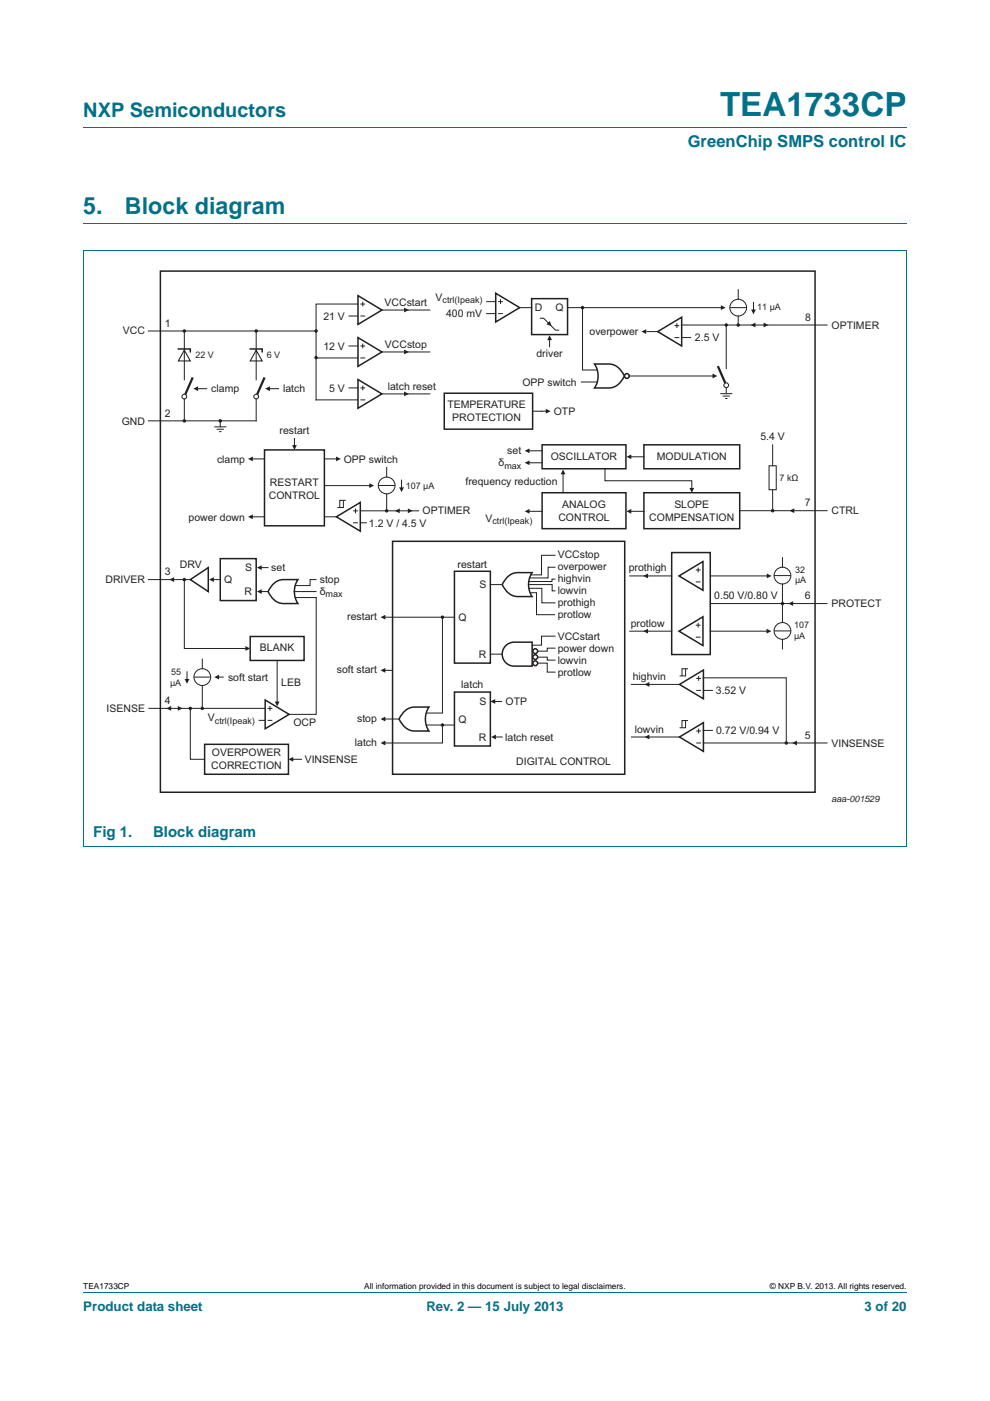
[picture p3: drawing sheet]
<svg xmlns="http://www.w3.org/2000/svg" width="210mm" height="297mm" viewBox="0 0 210 297" stroke-linecap="round" stroke-linejoin="round" font-family="sans-serif">
<path d="M17.7 27h174.6M17.6 53.1h174.7M17.7 47.4h174.6M17.7 53.1v126.4M192.3 53.1v126.4M17.6 179.5h174.7M17.7 273.9h174.6" fill="none" stroke="#00718a" stroke-width=".21"/>
<path d="M115 94.3h17.8v5.1h-17.8zM136.6 94.3h20.3v5.1h-20.3zM115 104.5h17.8v7.6h-17.8zM136.6 104.5h20.3v7.6h-20.3zM53.1 135h11.4v5h-11.4zM43.4 157.8h17.8v6.4h-17.8zM56.2 148.4l5.1 3.1-5.1 3z" fill="none" stroke="#231f20" stroke-width=".32"/>
<path d="M67 126.7l.1 24.8h-5.8M40.4 150.2h15.8M55 152.7h1.2M56.8 150.2h1M56.8 152.7h1M57.3 149.7v1M58.8 140v9.1" fill="none" stroke="#231f20" stroke-width=".21"/>
<circle cx="40.4" cy="150.2" r=".25" fill="#231f20"/>
<circle cx="40.4" cy="150.2" r=".25" fill="none" stroke="#231f20" stroke-width=".22"/>
<circle cx="39.1" cy="122.9" r=".25" fill="#231f20"/>
<circle cx="39.1" cy="122.9" r=".25" fill="none" stroke="#231f20" stroke-width=".22"/>
<circle cx="93.8" cy="153.7" r=".25" fill="#231f20"/>
<circle cx="93.8" cy="153.7" r=".25" fill="none" stroke="#231f20" stroke-width=".22"/>
<circle cx="93.8" cy="130.9" r=".25" fill="#231f20"/>
<circle cx="93.8" cy="130.9" r=".25" fill="none" stroke="#231f20" stroke-width=".22"/>
<circle cx="39.1" cy="89.2" r=".25" fill="#231f20"/>
<circle cx="39.1" cy="89.2" r=".25" fill="none" stroke="#231f20" stroke-width=".22"/>
<circle cx="46.7" cy="89.2" r=".25" fill="#231f20"/>
<circle cx="46.7" cy="89.2" r=".25" fill="none" stroke="#231f20" stroke-width=".22"/>
<circle cx="39.1" cy="70.2" r=".25" fill="#231f20"/>
<circle cx="39.1" cy="70.2" r=".25" fill="none" stroke="#231f20" stroke-width=".22"/>
<circle cx="67" cy="70.2" r=".25" fill="#231f20"/>
<circle cx="67" cy="70.2" r=".25" fill="none" stroke="#231f20" stroke-width=".22"/>
<circle cx="123.6" cy="65.2" r=".25" fill="#231f20"/>
<circle cx="123.6" cy="65.2" r=".25" fill="none" stroke="#231f20" stroke-width=".22"/>
<circle cx="67" cy="75.8" r=".25" fill="#231f20"/>
<circle cx="67" cy="75.8" r=".25" fill="none" stroke="#231f20" stroke-width=".22"/>
<circle cx="54.3" cy="70.2" r=".25" fill="#231f20"/>
<circle cx="54.3" cy="70.2" r=".25" fill="none" stroke="#231f20" stroke-width=".22"/>
<path d="M56.1 95.4h12.7v16.1h-12.7zM94.2 83.4h18.8v7.6h-18.8zM46.7 118.4h7.6v8.9h-7.6zM71.3 109.6l5.1-3.1v6.1zM40.4 122.9l3.8-2.6v5.1zM58 123.8a3 3 0 0 1 2.2-.9h3a4.6 4.6 0 0 0 0 5.1h-3a3.7 3.7 0 0 1-3.3-2.6z" fill="none" stroke="#231f20" stroke-width=".32"/>
<g fill="none" stroke="#231f20" stroke-width=".21">
<path d="M53.2 97.3h2.9M62.5 92.9v1.9M82 99.1v2.1M53.2 109.6h2.9M68.8 109.6h2.5M68.8 103h9.8M74.9 108.3h1M74.9 110.8h1M75.4 107.8v1M76.4 108.3h12.4M76.4 110.8h1.3M80.2 102.9h3.6"/>
<path d="M82 104.7v3.6M31.5 122.9h8.9M39.1 122.9v14.6h13.3M44.8 122.9h1.7M55 120.3h1.9M55.2 125.4h1.7M62.4 125.4h4.6M62.6 126.7h4.4M67 122.9h-1.2v1.3h-3.2"/>
<circle cx="82" cy="102.9" r="1.78"/>
</g>
<circle cx="82" cy="108.3" r=".25" fill="#231f20"/>
<circle cx="82" cy="108.3" r=".25" fill="none" stroke="#231f20" stroke-width=".22"/>
<path d="M31.5 70.2h35.5M31.5 89.2h22.8" fill="none" stroke="#231f20" stroke-width=".21"/>
<path d="M84.7 103.3h1l-.5 1z" fill="#231f20"/>
<path d="M85.2 101.8v1.9" fill="none" stroke="#231f20" stroke-width=".21"/>
<path d="M132.9 96.8l1-.5v1.1z" fill="#231f20"/>
<path d="M133.5 96.8h3.1" fill="none" stroke="#231f20" stroke-width=".21"/>
<path d="M132.9 108.4l1-.5v1z" fill="#231f20"/>
<path d="M133.5 108.4h3.1M156.9 108.3h18.5" fill="none" stroke="#231f20" stroke-width=".21"/>
<path d="M111.3 95.6l1-.5v1z" fill="#231f20"/>
<path d="M111.9 95.6h3.1" fill="none" stroke="#231f20" stroke-width=".21"/>
<path d="M111.3 98.1l1-.5v1z" fill="#231f20"/>
<path d="M111.9 98.1h3.1" fill="none" stroke="#231f20" stroke-width=".21"/>
<path d="M111.3 108.4l1-.5v1z" fill="#231f20"/>
<path d="M111.9 108.4h3.1" fill="none" stroke="#231f20" stroke-width=".21"/>
<g fill="#231f20">
<path d="M80.7 130.9l1-.5v1z"/>
<path d="M80.7 142.1l1-.5v1z"/>
<path d="M80.7 152.4l1-.5v1.1z"/>
<path d="M80.7 157.5l1-.5v1z"/>
<path d="M119.4 99.5l.5 1.1h-1z"/>
</g>
<path d="M119.4 100.2v4.3" fill="none" stroke="#231f20" stroke-width=".21"/>
<path d="M146.2 103.5h1l-.5 1z" fill="#231f20"/>
<path d="M128.3 99.4v2.5h18.4v1.9" fill="none" stroke="#231f20" stroke-width=".21"/>
<path d="M61.9 94.4h1.1l-.5 1z" fill="#231f20"/>
<path d="M116.6 71.7v1.9" fill="none" stroke="#231f20" stroke-width=".21"/>
<g fill="#231f20">
<path d="M116.6 71.1l.5 1h-1z"/>
<path d="M85.7 65.2l1 .5-1 .5z"/>
<path d="M85.7 74.1l1 .5-1 .5z"/>
<path d="M85.7 83l1 .5-1 .5z"/>
<path d="M52.6 97.3l1-.5v1z"/>
<path d="M54.5 125.4l1-.5v1z"/>
<path d="M54.5 120.3l1-.5v1.1z"/>
</g>
<path d="M96.4 121.1h7.6v19.5h-7.6zM107.7 122.3a3 3 0 0 1 2.1-.9h3.1a4.6 4.6 0 0 0 0 5.1h-3.1a3.7 3.7 0 0 1-3.3-2.6zM96.4 146.7h7.6v11.5h-7.6z" fill="none" stroke="#231f20" stroke-width=".32"/>
<path d="M114.9 117.7h2.8M81.4 130.9h15M104 123.9h2.5M114.1 139.3h2v.7h1.6M117.7 137.4h-1.6v.7h-2.1M117.7 134.9h-2.8v1.9h-2M104.9 156.3h1.6M114.1 140.6h2v1.9h1.6" fill="none" stroke="#231f20" stroke-width=".21"/>
<path d="M104.2 156.3l1-.5v1z" fill="#231f20"/>
<path d="M104.7 148.7h1.7" fill="none" stroke="#231f20" stroke-width=".21"/>
<g fill="#231f20">
<path d="M104 148.7l1-.5v1z"/>
<path d="M61.2 161l1-.5v1z"/>
<path d="M44.3 122.9l1.1-.5v1z"/>
<path d="M52.1 137l1 .5-1 .5z"/>
<path d="M58.3 148.7h1l-.5 1.1z"/>
<path d="M52.6 109.6l1-.5v1z"/>
</g>
<path d="M113 87.2h3.1" fill="none" stroke="#231f20" stroke-width=".21"/>
<path d="M115.8 86.7l1 .5-1 .5z" fill="#231f20"/>
<path d="M112.8 63.3h7.6v7.6h-7.6z" fill="none" stroke="#231f20" stroke-width=".32"/>
<g fill="#231f20">
<path d="M86.5 107.8l1 .5-1 .5z"/>
<path d="M83.8 108.3l1-.5v1z"/>
</g>
<g fill="none" stroke="#231f20" stroke-width=".21">
<path d="M144.5 68.9h30.9M154.8 65.2h3.6M156.6 61.4v2M156.6 67v1.9"/>
<circle cx="156.6" cy="65.2" r="1.78"/>
</g>
<circle cx="156.6" cy="68.9" r=".25" fill="#231f20"/>
<circle cx="156.6" cy="68.9" r=".25" fill="none" stroke="#231f20" stroke-width=".22"/>
<circle cx="154" cy="68.9" r=".25" fill="#231f20"/>
<circle cx="154" cy="68.9" r=".25" fill="none" stroke="#231f20" stroke-width=".22"/>
<path d="M159.3 65.6h1l-.5 1z" fill="#231f20"/>
<path d="M159.8 64.1v1.9" fill="none" stroke="#231f20" stroke-width=".21"/>
<g fill="#231f20">
<path d="M162 68.4l1 .5-1 .5z"/>
<path d="M152.9 64.7l1 .5-1 .5z"/>
<path d="M151.1 79.2l1 .5-1 .5z"/>
<path d="M159.2 68.9l1-.5v1z"/>
<path d="M136 70.3l1.1-.5v1z"/>
<path d="M78.3 102.5l1 .5-1 .5z"/>
<path d="M37.7 149.7l1 .5-1 .5z"/>
<path d="M35.3 150.2l1-.5v1z"/>
<path d="M35.9 122.9l1-.5v1z"/>
</g>
<g fill="none" stroke="#231f20" stroke-width=".21">
<path d="M42.9 139.7v2.1M41.1 143.6h3.6M42.9 145.3v4.9"/>
<circle cx="42.9" cy="143.6" r="1.78"/>
</g>
<circle cx="42.9" cy="150.2" r=".25" fill="#231f20"/>
<circle cx="42.9" cy="150.2" r=".25" fill="none" stroke="#231f20" stroke-width=".22"/>
<path d="M39.2 144h1l-.5 1z" fill="#231f20"/>
<path d="M39.7 142.4v1.9" fill="none" stroke="#231f20" stroke-width=".21"/>
<path d="M45.4 143.6l1.1-.5v1z" fill="#231f20"/>
<path d="M46.1 143.6h1.3" fill="none" stroke="#231f20" stroke-width=".21"/>
<path d="M41 82.4l1-.5v1z" fill="#231f20"/>
<path d="M41.6 82.4h2.3" fill="none" stroke="#231f20" stroke-width=".21"/>
<path d="M56.2 82.4l1.1-.5v1z" fill="#231f20"/>
<path d="M45.4 90.5h2.6M46 91h1.5M46.5 91.5h.5M46.7 89.2v1.3M56.9 82.4h2.2M31.5 150.2h8.9v10.8h3" fill="none" stroke="#231f20" stroke-width=".21"/>
<path d="M40.9 80l-1.8 4.1" fill="none" stroke="#231f20" stroke-width=".48"/>
<circle cx="39.1" cy="84.1" r=".51" fill="#fff"/>
<g fill="none" stroke="#231f20" stroke-width=".21">
<path d="M39.1 70.2v10.3M39.1 84.6v4.6"/>
<circle cx="39.1" cy="84.1" r=".51"/>
</g>
<path d="M56.1 80l-1.8 4.1" fill="none" stroke="#231f20" stroke-width=".48"/>
<circle cx="54.3" cy="84.1" r=".51" fill="#fff"/>
<g fill="none" stroke="#231f20" stroke-width=".21">
<path d="M54.3 70.2v10.3M67 75.9h8.9M74 67h1.9M74 73.4h1.9M75.9 64.5h-8.9v20.3h8.9M76.4 67h1.1M76.4 64.5h1.1M76.4 73.4h1.1M76.4 75.9h1.1M76.9 64v1M76.9 72.8v1.1M81 65.7h10.2"/>
<path d="M81 74.6h10.2M103.2 64h1.9M103.2 66.5h1.9M105.6 64h1.1M105.6 66.5h1.1M106.2 63.4v1.1M110.2 65.2h2.6M123.6 65.2h29.6M137.2 70.3h2.3M143.1 71.6h1M143.1 69h1M143.6 68.5v1"/>
<path d="M144.6 71.6h1.9M54.3 84.6v4.6M74 82.2h1.9M76.4 82.2h1.1M76.4 84.8h1.1M76.9 81.7v1.1M81 83.5h10.2"/>
<circle cx="54.3" cy="84.1" r=".51"/>
</g>
<path d="M39.1 74.2l1.3 2.3h-2.6zM54.3 74.2l1.3 2.3h-2.5z" fill="none" stroke="#231f20" stroke-width=".22"/>
<path d="M37.8 74h2.6v.8M53.1 74h2.5v.8M75.9 62.7l5.1 3-5.1 3.1zM75.9 71.6l5.1 3-5.1 3.1zM105.1 62.2l5.1 3-5.1 3.1zM139.5 70.3l5.1-3v6.1zM75.9 80.5l5.1 3-5.1 3.1z" fill="none" stroke="#231f20" stroke-width=".32"/>
<path d="M115.9 68.8l.7-.7 .4 1z" fill="#231f20"/>
<path d="M114.5 67.5h.8l2.5 2.5h.8M120.4 65.2h3.2v13.2h3.1M133.4 79.7h18M123.3 81h3.4" fill="none" stroke="#231f20" stroke-width=".21"/>
<g fill="none" stroke="#231f20" stroke-width=".32">
<path d="M126.1 77.2h3a3.7 3.7 0 0 1 3.3 2.5 3.9 3.9 0 0 1-3.3 2.6h-3a4.6 4.6 0 0 0 0-5.1z"/>
<circle cx="133" cy="79.7" r=".51"/>
</g>
<path d="M152.3 77.6l1.7 4.1" fill="none" stroke="#231f20" stroke-width=".48"/>
<circle cx="154" cy="81.7" r=".51" fill="#fff"/>
<g fill="none" stroke="#231f20" stroke-width=".21">
<path d="M154 68.9v9.2M68.8 97.3h2.9M152.8 83.5h2.5M153.3 84h1.5M153.8 84.5h.5M154 82.2v1.3M61.8 161h2.3"/>
<circle cx="154" cy="81.7" r=".51"/>
</g>
<path d="M71.3 96.8l1 .5-1 .5z" fill="#231f20"/>
<path d="M163.1 98.8h1.5v5h-1.5zM163.9 94.3v4.5M163.9 103.8v4.5" fill="none" stroke="#231f20" stroke-width=".21"/>
<circle cx="163.9" cy="108.3" r=".25" fill="#231f20"/>
<circle cx="163.9" cy="108.3" r=".25" fill="none" stroke="#231f20" stroke-width=".22"/>
<circle cx="166.8" cy="157.5" r=".25" fill="#231f20"/>
<circle cx="166.8" cy="157.5" r=".25" fill="none" stroke="#231f20" stroke-width=".22"/>
<path d="M34 57.5h138.9v110.5h-138.9z" fill="none" stroke="#231f20" stroke-width=".32"/>
<path d="M150.6 128h24.8" fill="none" stroke="#231f20" stroke-width=".21"/>
<g fill="#231f20">
<path d="M136.4 122.1l1-.5v1z"/>
<path d="M162.6 121.6l1 .5-1 .5z"/>
<path d="M167.2 128l1-.5v1z"/>
<path d="M167.5 108.3l1-.5v1z"/>
<path d="M168 157.5l1-.5v1z"/>
<path d="M162.6 133.3l1 .5-1 .5z"/>
</g>
<path d="M133.6 122.1h8.9M147.6 123.4h1M147.6 120.8h1M148.1 120.3v1M150.6 122.1h12.3" fill="none" stroke="#231f20" stroke-width=".21"/>
<path d="M144 122.1l5.1-3v6.1z" fill="none" stroke="#231f20" stroke-width=".32"/>
<path d="M136.4 133.8l1-.5v1z" fill="#231f20"/>
<path d="M133.6 133.8h8.9M147.6 135.1h1M147.6 132.6h1M148.1 132v1.1M150.6 133.8h12.3M149.1 143.7h17.7v13.8" fill="none" stroke="#231f20" stroke-width=".21"/>
<path d="M144 133.8l5.1-3v6.1z" fill="none" stroke="#231f20" stroke-width=".32"/>
<path d="M136.7 145.1l1-.5v1z" fill="#231f20"/>
<path d="M133.9 145.1h10.2M147.7 146.4h1M147.7 143.8h1M148.2 143.3v1M149.1 154.9h2M149.2 146.4h1.9" fill="none" stroke="#231f20" stroke-width=".21"/>
<path d="M144.1 145.1l5.1-3v6.1z" fill="none" stroke="#231f20" stroke-width=".32"/>
<path d="M136.7 156.3l1-.5v1z" fill="#231f20"/>
<g fill="none" stroke="#231f20" stroke-width=".21">
<path d="M166 118.2v2.1M93.8 130.9v20.3h-3.4M104 138.7h2.5M164.2 122h3.5M166 123.8v4.2M81.2 152.4h3.4M90.4 153.7h6M133.9 156.3h10.2M147.7 157.5h1M147.7 155h1M148.2 154.5v1M149.2 157.5h26.2"/>
<circle cx="166" cy="122" r="1.78"/>
</g>
<path d="M83.3 114.8h49.2v49.4h-49.2zM107.1 137.1a2.54 2.54 0 0 1 2-.9h3.8v5h-3.8a2.54 2.54 0 0 1-2.3-1.4 2.54 2.54 0 0 1 .3-2.7zM85.8 150.8a3 3 0 0 1 2.1-.9h3.1a4.6 4.6 0 0 0 0 5.1h-3.1a3.7 3.7 0 0 1-3.3-2.6zM144.1 156.3l5.1-3.1v6.1z" fill="none" stroke="#231f20" stroke-width=".32"/>
<circle cx="166" cy="128" r=".25" fill="#231f20"/>
<circle cx="166" cy="128" r=".25" fill="none" stroke="#231f20" stroke-width=".22"/>
<g fill="none" stroke="#231f20" stroke-width=".21">
<path d="M72.8 106.1v1.5h-1.2M73.3 106.1h-1.2v1.5M114.9 117.9v4h-2.3M112.1 123.9h5zM112.2 124.7h2.7v3.1h2.8M112.4 125.7h1.4v4.6h3.9M117.1 123.9v1.4h.6M117.7 120.3h-1.4v2.2h-4M117.7 122.8h-.6v.5h-5M164.2 133.8h3.5M166 128.1v3.9M166 135.5v2.1"/>
<path d="M81.3 142.1h2M93.8 153.7v3.8h-12.6M145.4 141.8v1.5h-1.3M145.4 152.8v1.5h-1.3M145.9 141.8h-1.2v1.5M145.9 152.8h-1.2v1.5"/>
<circle cx="166" cy="133.8" r="1.78"/>
</g>
<g fill="none" stroke="#231f20" stroke-width=".32">
<path d="M142.5 117.2h8.1v21.6h-8.1z"/>
<circle cx="113.5" cy="138.1" r=".51"/>
<circle cx="113.5" cy="139.3" r=".51"/>
<circle cx="113.5" cy="140.6" r=".51"/>
</g>
<text font-size="7" fill="#00718a" x="152.7" y="24.6">TEA1733CP</text>
<g font-size="4.9" fill="#00718a">
<text x="17.7" y="45.4">5.</text>
<text x="26.5" y="45.4">Block diagram</text>
</g>
<text font-size="4.2" fill="#00718a" x="17.7" y="24.9">NXP Semiconductors</text>
<text font-size="3.5" fill="#00718a" x="145.9" y="31.1">GreenChip SMPS control IC</text>
<g font-size="3.2" fill="#00718a">
<text x="19.8" y="177.4">Fig 1.</text>
<text x="32.5" y="177.4">Block diagram</text>
</g>
<g font-size="2.8" fill="#00718a">
<text x="17.7" y="277.9">Product data sheet</text>
<text x="90.4" y="277.9">Rev. 2 — 15 July 2013</text>
<text x="183.4" y="277.9">3 of 20</text>
</g>
<g font-size="2.2" fill="#231f20">
<text x="81.6" y="65">VCCstart</text>
<text x="92.4" y="63.8">V</text>
<text x="26.1" y="70.9">VCC</text>
<text x="35" y="69.2">1</text>
<text x="68.6" y="67.8">21 V</text>
<text x="94.6" y="67.3">400 mV</text>
<text x="113.5" y="66">D</text>
<text x="117.8" y="66">Q</text>
<text x="125" y="71.1">overpower</text>
<text x="170.7" y="68">8</text>
<text x="176.4" y="69.7">OPTIMER</text>
<text x="68.6" y="74.1">12 V</text>
<text x="81.6" y="73.9">VCCstop</text>
<text x="113.8" y="75.6">driver</text>
<text x="147.4" y="72.4">2.5 V</text>
<text x="44.8" y="83.2">clamp</text>
<text x="60.1" y="83.2">latch</text>
<text x="69.8" y="83">5 V</text>
<text x="82.2" y="82.8">latch reset</text>
<text x="110.8" y="81.8">OPP switch</text>
<text x="35" y="88.3">2</text>
<text x="94.9" y="86.6">TEMPERATURE</text>
<text x="95.9" y="89.3">PROTECTION</text>
<text x="117.5" y="88">OTP</text>
<text x="25.8" y="90">GND</text>
<text x="59.3" y="92.1">restart</text>
<text x="161.3" y="93.4">5.4 V</text>
<text x="46" y="98.1">clamp</text>
<text x="72.9" y="98.1">OPP switch</text>
<text x="105.7" y="98.9">δ</text>
<text x="107.6" y="96.4">set</text>
<text x="116.8" y="97.6">OSCILLATOR</text>
<text x="139.3" y="97.6">MODULATION</text>
<text x="57" y="105.7">CONTROL</text>
<text x="57.3" y="103">RESTART</text>
<text x="98.7" y="102.8">frequency reduction</text>
<text x="119.2" y="107.7">ANALOG</text>
<text x="143" y="107.7">SLOPE</text>
<text x="170.7" y="107.3">7</text>
<text x="40" y="110.4">power down</text>
<text x="78.3" y="111.6">1.2 V / 4.5 V</text>
<text x="89.6" y="109.1">OPTIMER</text>
<text x="103" y="110.6">V</text>
<text x="118.4" y="110.4">CONTROL</text>
<text x="137.7" y="110.4">COMPENSATION</text>
<text x="176.4" y="109.1">CTRL</text>
<text x="118.3" y="118.3">VCCstop</text>
<text x="22.4" y="123.7">DRIVER</text>
<text x="35" y="122">3</text>
<text x="38.1" y="120.3">DRV</text>
<text x="47.6" y="123.7">Q</text>
<text x="52" y="121.1">S</text>
<text x="57.5" y="121.1">set</text>
<text x="67.8" y="123.7">stop</text>
<text x="97" y="120.4">restart</text>
<text x="101.7" y="124.7">S</text>
<text x="118.3" y="120.9">overpower</text>
<text x="118.3" y="123.4">highvin</text>
<text x="118.3" y="125.9">lowvin</text>
<text x="133.4" y="121.2">prothigh</text>
<text x="51.9" y="126.2">R</text>
<text x="67.8" y="126.2">δ</text>
<text x="73.7" y="131.5">restart</text>
<text x="97.2" y="131.6">Q</text>
<text x="118.3" y="128.4">prothigh</text>
<text x="118.3" y="130.9">protlow</text>
<text x="151.5" y="127">0.50 V/0.80 V</text>
<text x="170.7" y="127">6</text>
<text x="176.4" y="128.7">PROTECT</text>
<text x="118.3" y="135.7">VCCstart</text>
<text x="133.8" y="132.9">protlow</text>
<text x="55.1" y="138.1">BLANK</text>
<text x="71.4" y="142.8">soft start</text>
<text x="101.6" y="139.5">R</text>
<text x="118.3" y="138.2">power down</text>
<text x="118.3" y="140.7">lowvin</text>
<text x="118.3" y="143.3">protlow</text>
<text x="35" y="149.3">4</text>
<text x="48.4" y="144.3">soft start</text>
<text x="59.7" y="145.4">LEB</text>
<text x="97.8" y="145.8">latch</text>
<text x="101.7" y="149.4">S</text>
<text x="107.2" y="149.4">OTP</text>
<text x="134.2" y="144.2">highvin</text>
<text x="151.8" y="147.2">3.52 V</text>
<text x="22.6" y="151">ISENSE</text>
<text x="44.1" y="153">V</text>
<text x="62.2" y="154">OCP</text>
<text x="75.8" y="153.1">stop</text>
<text x="97.2" y="153.2">Q</text>
<text x="134.6" y="155.3">lowvin</text>
<text x="151.9" y="155.6">0.72 V/0.94 V</text>
<text x="44.9" y="160.4">OVERPOWER</text>
<text x="64.6" y="161.8">VINSENSE</text>
<text x="75.3" y="158.2">latch</text>
<text x="101.6" y="157">R</text>
<text x="107.1" y="157">latch reset</text>
<text x="170.7" y="156.7">5</text>
<text x="176.4" y="158.3">VINSENSE</text>
<text x="44.8" y="163">CORRECTION</text>
<text x="109.5" y="162.3">DIGITAL CONTROL</text>
</g>
<g font-size="1.9" fill="#231f20">
<text x="93.9" y="64.3">ctrl(Ipeak)</text>
<text x="160.6" y="65.7">11 μA</text>
<text x="41.5" y="76">22 V</text>
<text x="56.6" y="76">6 V</text>
<text x="107" y="99.3">max</text>
<text x="165.4" y="101.9">7 kΩ</text>
<text x="86.1" y="103.6">107 μA</text>
<text x="104.5" y="111">ctrl(Ipeak)</text>
<text x="168.6" y="121.4">32</text>
<text x="168.6" y="123.7">μA</text>
<text x="69.1" y="126.7">max</text>
<text x="168.4" y="133.1">107</text>
<text x="168.4" y="135.4">μA</text>
<text x="36.3" y="143.1">55</text>
<text x="36.1" y="145.4">μA</text>
<text x="45.6" y="153.4">ctrl(Ipeak)</text>
<text x="176.3" y="170.1">aaa-001529</text>
</g>
<g font-size="1.8">
<text x="17.7" y="273.3">TEA1733CP</text>
<text x="77.2" y="273.3">All information provided in this document is subject to legal disclaimers.</text>
<text x="163.3" y="273.3">© NXP B.V. 2013. All rights reserved.</text>
</g>
</svg>
